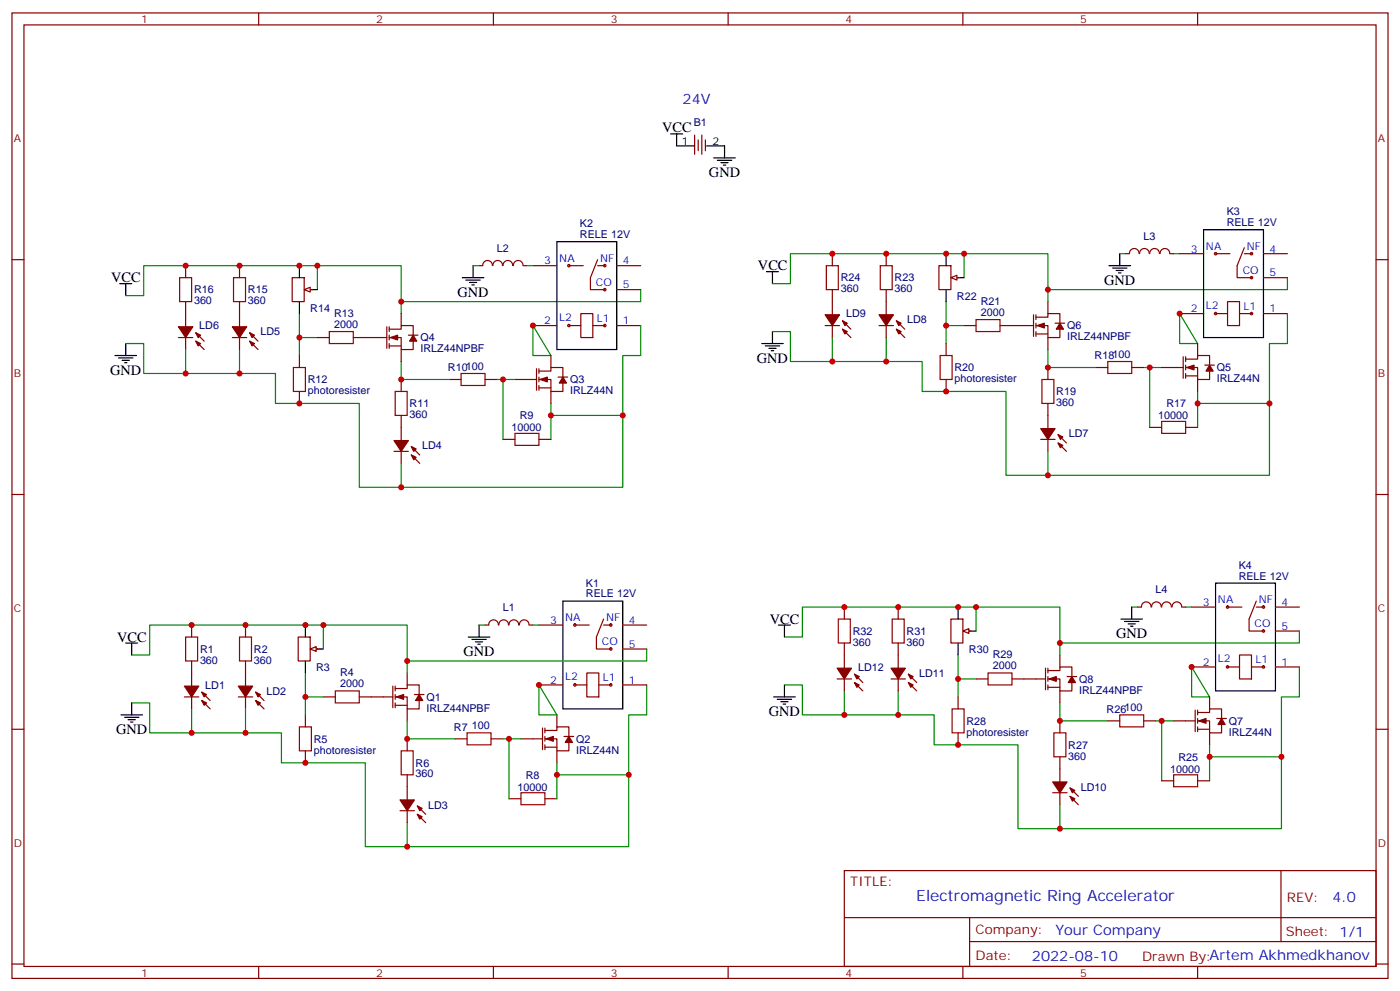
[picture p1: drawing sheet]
<svg xmlns="http://www.w3.org/2000/svg" width="412mm" height="292mm" viewBox="0 0 412 292" stroke-linecap="round" stroke-linejoin="round" font-family="sans-serif">
<g fill="none" stroke="#870000" stroke-width=".35">
<path d="M3.5 3.8h405.4v284.3h-405.4zM7.1 7.3h398.2v277.3h-398.2zM76.2 3.8v3.5M145.3 3.8v3.5M214.5 3.8v3.5M283.6 3.8v3.5M352.8 3.8v3.5M3.5 76.5h3.6M405.3 76.5h3.6M3.5 145.6h3.6M405.3 145.6h3.6M56.4 184.1v3.5"/>
<path d="M56.4 194.7v3.5M72.3 184.1v3.5M72.3 194.7v3.5M87.8 187.6h3.6v7.1h-3.6zM92.1 191.1h1.7M3.5 214.8h3.6M405.3 214.8h3.6M248.7 256.4h156.6v28.2h-156.6zM377.3 256.4v20.9M248.7 270.2h156.5M285.6 277.3h119.6M285.6 270.2v14.2"/>
<path d="M3.5 283.9h3.6M76.2 284.6v3.5M145.3 284.6v3.5M214.5 284.6v3.5M283.6 284.6v3.5M352.8 284.6v3.5M405.3 283.9h3.6"/>
</g>
<path d="M54.7 187.6h3.5v7.1h-3.5zM70.6 187.6h3.5v7.1h-3.5z" fill="none" stroke="#900" stroke-width=".35"/>
<path d="M90 184.1v3.5M90 194.7v3.5M91.7 191.1h3.5" fill="none" stroke="#000" stroke-width=".35"/>
<path d="M91.4 191.1l1.7-.7v1.4z" fill="#f0f0f0" stroke="#870000" stroke-width=".35"/>
<path d="M97 97.6h7.1v3.6h-7.1zM86.4 108.2h3.6v7.1h-3.6zM116.4 115.3h3.5v7h-3.5zM135.8 110h7.1v3.5h-7.1zM151.7 127.6h7v3.6h-7zM88.2 214.1h3.5v7h-3.5zM98.8 203.5h7v3.5h-7zM137.6 215.8h7v3.6h-7zM118.2 221.1h3.5v7.1h-3.5zM153.5 233.5h7v3.5h-7z" fill="none" stroke="#900" stroke-width=".35"/>
<g fill="none" stroke="#870000" stroke-width=".35">
<path d="M141.1 78.2h1.1M142.2 78.2a1.41 1.41 0 0 1 1.4-1.5 1.41 1.41 0 0 1 1.4 1.5M145.2 78.2a1.41 1.41 0 0 1 1.4-1.5 1.41 1.41 0 0 1 1.4 1.5M148.2 78.2a1.41 1.41 0 0 1 1.4-1.5 1.41 1.41 0 0 1 1.4 1.5M151.2 78.2a1.41 1.41 0 0 1 1.4-1.5 1.41 1.41 0 0 1 1.4 1.5M154.2 78.2h1M157 78.2h7M167.6 78.2h4.2M176 76.5l-2.1 5.3v3.5h4.3M176 78.2h2.2M181.7 78.2h7M52.6 99.4h4.2"/>
<path d="M54.7 92.4v10.5M57.7 98l2.4 2.5M68.4 99.4h4.3M70.6 92.4v10.5M73.5 98l2.5 2.5M86.1 81.8h3.5v7h-3.5zM90.3 85.3h1.8M93.5 99.4h3.5M104.1 99.4h9.8M113.9 96.2v6.4M114.7 96.9h3.5v-1h3.5v2.8M114.7 99.4h3.5v3.5h3.5v-2.4"/>
<path d="M114.7 96.2v1.4M114.7 98.7v1.4M118.2 92.4v3.5M120.3 98.7h2.8M157 95.9h7M167.6 95.9h3.5M171.1 92.4h3.5v7h-3.5zM174.6 95.9h3.6M181.7 85.3h7M181.7 95.9h7M57.7 100.5l2.4 2.4M73.5 100.5l2.5 2.4"/>
<path d="M88.2 104.7v3.5M88.2 115.3v3.5M114.7 101.9h3.5M114.7 101.2v1.4M118.2 102.9v3.6M118.2 111.8v3.5M132.3 111.8h3.5M142.9 111.8h3.5M151.7 111.8h6.3M158 108.6v6.3M158.7 109.3h3.6v-1.1h3.5v2.9M158.7 111.8h3.6v3.5h3.5v-2.5"/>
<path d="M158.7 114.2h3.6M158.7 108.6v1.4M158.7 111.1v1.4M158.7 113.5v1.4M162.3 104.7v3.5M162.3 115.3v3.5M164.4 111.1h2.8M116.1 132.9h4.2M118.2 122.3v14.2M121.2 131.5l2.4 2.5M121.2 134l2.4 2.5M148.2 129.4h3.5"/>
<path d="M158.7 129.4h3.6M56.4 198.2v10.6M72.3 198.2v10.6M119.9 198.2v3.5M142.9 184.1h1M144 184.1a1.41 1.41 0 0 1 1.4-1.5 1.41 1.41 0 0 1 1.4 1.5M147 184.1a1.41 1.41 0 0 1 1.4-1.6 1.41 1.41 0 0 1 1.4 1.6M150 184.1a1.41 1.41 0 0 1 1.4-1.6 1.41 1.41 0 0 1 1.4 1.6M153 184.1a1.41 1.41 0 0 1 1.4-1.5 1.41 1.41 0 0 1 1.4 1.5M155.9 184.1h1.1M158.7 184.1h7.1M169.3 184.1h4.3"/>
<path d="M172.9 198.2h3.5v7h-3.5zM177.8 182.3l-2.1 5.3v3.5h4.2M177.8 184.1h2.1M183.4 184.1h7.1M183.4 191.1h7.1M54.3 205.2h4.3M59.4 203.8l2.5 2.5M59.4 206.3l2.5 2.5M70.2 205.2h4.2M75.3 203.8l2.5 2.5M75.3 206.3l2.5 2.5M90 210.5v3.6"/>
<path d="M95.2 205.2h3.6M105.8 205.2h9.9M115.7 202.1v6.3M116.4 202.8h3.5v-1.1h3.6v2.8M116.4 205.2h3.5v3.6h3.6v-2.5M116.4 207.7h3.5M116.4 202.1v1.4M116.4 204.5v1.5M116.4 207v1.4M119.9 208.8v3.5M119.9 217.6v3.5M122.1 204.5h2.8"/>
<path d="M134.1 217.6h3.5M144.6 217.6h3.6M153.5 217.6h6.3M158.7 201.7h7.1M159.8 214.4v6.4M160.5 215.1h3.5v-1h3.6v2.8M160.5 217.6h3.5v3.5h3.6v-2.4M160.5 214.4v1.4M160.5 216.9v1.4M160.5 219.4v1.4M164 210.5v3.6M166.2 216.9h2.8"/>
<path d="M169.3 201.7h3.6M176.4 201.7h3.5M183.4 201.7h7.1M90 221.1v3.5M117.8 238.8h4.3M119.9 228.2v14.1M122.9 237.4l2.5 2.4M122.9 239.8l2.5 2.5M149.9 235.2h3.6M160.5 220.1h3.5M160.5 235.2h3.5M164 221.1v3.5"/>
<circle cx="167.6" cy="78.2" r=".35"/>
<circle cx="178.2" cy="78.2" r=".35"/>
<circle cx="167.6" cy="95.9" r=".35"/>
<circle cx="178.2" cy="95.9" r=".35"/>
<circle cx="178.2" cy="85.3" r=".35"/>
<circle cx="169.3" cy="184.1" r=".35"/>
<circle cx="179.9" cy="191.1" r=".35"/>
<circle cx="179.9" cy="184.1" r=".35"/>
<circle cx="169.3" cy="201.7" r=".35"/>
<circle cx="179.9" cy="201.7" r=".35"/>
</g>
<g fill="none" stroke="#008700" stroke-width=".35">
<path d="M93.5 78.2h-51.2v8.9h-5.3M139.3 78.2h1.8M155.2 78.2h1.8M88.2 99.4h5.3M88.2 92.4v12.3M93.5 85.3v-7.1h24.7v14.2M157 95.9l5.3 8.8h-5.3zM188.7 85.3v3.5h-70.5M188.7 95.9v8.8h-5.3v17.6M37 101.2h5.3v8.8h12.4M54.7 102.9v7.1h26.4v8.8h24.7v24.7h12.4v-7M70.6 102.9v7.1"/>
<path d="M118.2 106.5v5.3h14.1M146.4 111.8h5.3M148.2 111.8v17.6M162.3 118.8v10.6M162.3 122.3h21.1v21.2h-65.2M90 198.2v12.3M95.2 191.1v-7h24.7v14.1M95.2 184.1h-51.1v8.8h-5.3M141.1 184.1h1.8M157 184.1h1.7M190.5 191.1v3.6h-70.6M38.8 207h5.3v8.8h12.3"/>
<path d="M56.4 208.8v7h26.5v8.8h24.7v24.7h12.3v-7M72.3 208.8v7M90 205.2h5.2M119.9 212.3v5.3h14.2M148.2 217.6h5.3M149.9 217.6v17.6M158.7 201.7l5.3 8.8h-5.3zM190.5 201.7v8.8h-5.3v17.7M164 228.2h21.2v21.1h-65.3M164 224.6v10.6"/>
</g>
<g fill="#870000" stroke="#870000" stroke-width=".35">
<path d="M116.8 205.2l2.1-.7v1.5z"/>
<path d="M123.5 204.5l1 1.8h-2.1z"/>
<path d="M160.9 217.6l2.1-.7v1.4z"/>
<path d="M167.6 216.9l1 1.8h-2.1z"/>
<path d="M59.4 203.8l1.4 .7-.7 .7z"/>
<path d="M59.4 206.3l1.4 .7-.7 .7z"/>
<path d="M54.3 202.1h4.3l-2.2 3.1z"/>
<path d="M75.3 203.8l1.4 .7-.7 .7z"/>
<path d="M75.3 206.3l1.4 .7-.7 .7z"/>
<path d="M70.2 202.1h4.2l-2.1 3.1z"/>
<path d="M122.9 237.4l1.4 .7-.7 .7z"/>
<path d="M122.9 239.8l1.4 .7-.7 .7z"/>
<path d="M117.8 235.6h4.3l-2.2 3.2z"/>
<path d="M121.2 131.5l1.4 .7-.7 .7z"/>
<path d="M121.2 134l1.4 .7-.7 .7z"/>
<path d="M116.1 129.8h4.2l-2.1 3.1z"/>
<path d="M73.5 98l1.5 .7-.8 .7z"/>
<path d="M73.5 100.5l1.5 .7-.8 .7z"/>
<path d="M68.4 96.2h4.3l-2.1 3.2z"/>
<path d="M57.7 98l1.4 .7-.7 .7z"/>
<path d="M57.7 100.5l1.4 .7-.7 .7z"/>
<path d="M52.6 96.2h4.2l-2.1 3.2z"/>
<path d="M159.1 111.8l2.1-.7v1.4z"/>
<path d="M165.8 111.1l1.1 1.7h-2.2z"/>
<path d="M115 99.4l2.1-.7v1.4z"/>
<path d="M121.7 98.7l1.1 1.8h-2.2z"/>
</g>
<g fill="none" stroke="#000" stroke-width=".35">
<path d="M88.2 78.2v3.6M139.3 78.2v3.6M164 71.2h17.7v31.7h-17.7zM35.3 83.5h3.5M37 83.5v3.6M88.2 88.8v3.6M90 85.3h3.5M136.2 81.8h6.3M137.2 82.5h4.3M138.3 83.2h2.1M139 83.9h.7M33.9 104.7h6.3"/>
<path d="M34.9 105.4h4.3M36 106.1h2.1M36.7 106.8h.7M37 101.2v3.5M165.8 177h17.6v31.8h-17.6zM37 189.4h3.6M38.8 189.4v3.5M137.9 187.6h6.4M139 188.3h4.2M140.1 189h2.1M140.8 189.7h.7M141.1 184.1v3.5"/>
<path d="M35.6 210.5h6.4M36.7 211.2h4.2M37.7 211.9h2.2M38.5 212.7h.7M38.8 207v3.5"/>
</g>
<path d="M89.6 85.3l1.8-.7v1.4z" fill="#f0f0f0" stroke="#870000" stroke-width=".35"/>
<path d="M52.9 81.8h3.5v7h-3.5zM68.8 81.8h3.5v7h-3.5zM287.5 94.1h7.1v3.5h-7.1zM276.9 104.7h3.6v7.1h-3.6zM306.9 111.8h3.5v7h-3.5zM326.3 106.5h7.1v3.5h-7.1zM342.2 124.1h7v3.5h-7z" fill="none" stroke="#900" stroke-width=".35"/>
<g fill="none" stroke="#870000" stroke-width=".35">
<path d="M54.7 78.2v3.6M70.6 78.2v3.6M276.6 78.2h3.5v7.1h-3.5zM331.6 74.7h1.1M332.7 74.7a1.41 1.41 0 0 1 1.4-1.5 1.41 1.41 0 0 1 1.4 1.5M335.7 74.7a1.41 1.41 0 0 1 1.4-1.5 1.41 1.41 0 0 1 1.4 1.5M338.7 74.7a1.41 1.41 0 0 1 1.4-1.5 1.41 1.41 0 0 1 1.4 1.5M341.7 74.7a1.41 1.41 0 0 1 1.4-1.5 1.41 1.41 0 0 1 1.4 1.5M344.7 74.7h1M347.5 74.7h7M358.1 74.7h4.2M366.5 73l-2.1 5.2v3.6h4.3"/>
<path d="M366.5 74.7h2.2M372.2 74.7h7M54.7 88.8v3.6M70.6 88.8v3.6M243.1 95.9h4.2M245.2 88.8v10.6M248.2 94.5l2.4 2.4M248.2 96.9l2.4 2.5M258.9 95.9h4.3M261.1 88.8v10.6M264 94.5l2.5 2.4M264 96.9l2.5 2.5"/>
<path d="M280.8 81.8h1.8M284 95.9h3.5M294.6 95.9h9.8M304.4 92.7v6.4M305.2 93.4h3.5v-1h3.5v2.8M305.2 95.9h3.5v3.5h3.5v-2.5M305.2 98.4h3.5M305.2 92.7v1.4M305.2 95.2v1.4M305.2 97.6v1.5M308.7 88.8v3.6M308.7 99.4v3.5"/>
<path d="M310.8 95.2h2.8M347.5 92.4h7M358.1 92.4h3.5M361.6 88.8h3.5v7.1h-3.5zM365.1 92.4h3.6M372.2 81.8h7M372.2 92.4h7M278.7 101.2v3.5M278.7 111.8v3.5M308.7 108.2v3.6M308.7 118.8v14.1M322.8 108.2h3.5"/>
<path d="M333.4 108.2h3.5M342.2 108.2h6.3M348.5 105.1v6.3M349.2 105.8h3.6v-1.1h3.5v2.8M349.2 108.2h3.6v3.6h3.5v-2.5M349.2 110.7h3.6M349.2 105.1v1.4M349.2 107.5v1.4M349.2 110v1.4M352.8 101.2v3.5M352.8 111.8v3.5M354.9 107.5h2.8"/>
<path d="M306.6 129.4h4.2M311.7 128l2.4 2.5M311.7 130.5l2.4 2.4M338.7 125.9h3.5M349.2 125.9h3.6"/>
<circle cx="358.1" cy="74.7" r=".35"/>
<circle cx="368.7" cy="74.7" r=".35"/>
<circle cx="358.1" cy="92.4" r=".35"/>
<circle cx="368.7" cy="92.4" r=".35"/>
<circle cx="368.7" cy="81.8" r=".35"/>
</g>
<g fill="none" stroke="#008700" stroke-width=".35">
<path d="M284 74.7h-51.2v8.8h-5.3M329.8 74.7h1.8M345.7 74.7h1.8M227.5 97.6h5.3v8.9h12.4M245.2 99.4v7.1h26.4v8.8h24.7v24.7h12.4v-7.1M261.1 99.4v7.1M278.7 95.9h5.3M278.7 88.8v12.4M284 81.8v-7.1h24.7v14.1M347.5 92.4l5.3 8.8h-5.3zM379.2 81.8v3.5h-70.5M379.2 92.4v8.8h-5.3v17.6"/>
<path d="M308.7 102.9v5.3h14.1M336.9 108.2h5.3M338.7 108.2v17.7M352.8 118.8h21.1v21.2h-65.2M352.8 115.3v10.6"/>
</g>
<g fill="none" stroke="#000" stroke-width=".35">
<path d="M278.7 74.7v3.5M326.7 78.2h6.3M327.7 79h4.3M328.8 79.7h2.1M329.8 74.7v3.5M354.5 67.7h17.7v31.7h-17.7zM225.8 80h3.5M227.5 80v3.5M227.5 97.6v3.6M278.7 85.3v3.5M280.5 81.8h3.5M329.5 80.4h.7"/>
<path d="M224.4 101.2h6.3M225.4 101.9h4.3M226.5 102.6h2.1M227.2 103.3h.7"/>
</g>
<g fill="#870000" stroke="#870000" stroke-width=".35">
<path d="M311.7 128l1.4 .7-.7 .7z"/>
<path d="M311.7 130.5l1.4 .7-.7 .7z"/>
<path d="M306.6 126.2h4.2l-2.1 3.2z"/>
<path d="M264 94.5l1.5 .7-.8 .7z"/>
<path d="M264 96.9l1.5 .8-.8 .7z"/>
<path d="M258.9 92.7h4.3l-2.1 3.2z"/>
<path d="M248.2 94.5l1.4 .7-.7 .7z"/>
<path d="M248.2 96.9l1.4 .8-.7 .7z"/>
<path d="M243.1 92.7h4.2l-2.1 3.2z"/>
<path d="M349.6 108.2l2.1-.7v1.4z"/>
<path d="M356.3 107.5l1.1 1.8h-2.2z"/>
<path d="M305.5 95.9l2.1-.7v1.4z"/>
<path d="M312.2 95.2l1.1 1.7h-2.2z"/>
</g>
<path d="M280.1 81.8l1.8-.7v1.4z" fill="#f0f0f0" stroke="#870000" stroke-width=".35"/>
<path d="M243.4 78.2h3.5v7.1h-3.5zM259.3 78.2h3.5v7.1h-3.5zM291 198.2h7.1v3.5h-7.1zM280.5 208.8h3.5v7h-3.5zM310.4 215.8h3.6v7.1h-3.6zM329.8 210.5h7.1v3.6h-7.1zM345.7 228.2h7.1v3.5h-7.1z" fill="none" stroke="#900" stroke-width=".35"/>
<g fill="none" stroke="#870000" stroke-width=".35">
<path d="M245.2 74.7v3.5M261.1 74.7v3.5M245.2 85.3v3.5M261.1 85.3v3.5M335.1 178.8h1.1M336.2 178.8a1.41 1.41 0 0 1 1.4-1.5 1.41 1.41 0 0 1 1.4 1.5M339.2 178.8a1.41 1.41 0 0 1 1.4-1.5 1.41 1.41 0 0 1 1.4 1.5M342.2 178.8a1.41 1.41 0 0 1 1.4-1.5 1.41 1.41 0 0 1 1.4 1.5M345.3 178.8a1.41 1.41 0 0 1 1.4-1.5 1.41 1.41 0 0 1 1.4 1.5M348.2 178.8h1M351 178.8h7.1M361.6 178.8h4.2"/>
<path d="M370.1 177l-2.2 5.3v3.5h4.3M370.1 178.8h2.1M375.7 178.8h7.1M246.6 200h4.2M248.7 192.9v10.6M251.7 198.5l2.5 2.5M262.5 200h4.2M264.6 192.9v10.6M267.6 198.5l2.4 2.5M280.1 182.3h3.5v7.1h-3.5zM284.3 185.8h1.8M287.5 200h3.5"/>
<path d="M298.1 200h9.9M308 196.8v6.3M308.7 197.5h3.5v-1.1h3.5v2.8M308.7 200h3.5v3.5h3.5v-2.5M308.7 196.8v1.4M308.7 199.2v1.5M312.2 192.9v3.5M314.3 199.2h2.8M351 196.4h7.1M361.6 196.4h3.5M365.1 192.9h3.6v7.1h-3.6zM368.7 196.4h3.5"/>
<path d="M375.7 185.8h7.1M375.7 196.4h7.1M251.7 201l2.5 2.5M267.6 201l2.4 2.5M282.2 205.2v3.6M282.2 215.8v3.6M308.7 202.4h3.5M308.7 201.7v1.4M312.2 203.5v3.5M312.2 212.3v3.5M326.3 212.3h3.5M336.9 212.3h3.5"/>
<path d="M345.7 212.3h6.4M352.1 209.1v6.4M352.8 209.8h3.5v-1h3.5v2.8M352.8 212.3h3.5v3.5h3.5v-2.4M352.8 214.8h3.5M352.8 209.1v1.4M352.8 211.6v1.4M352.8 214.1v1.4M356.3 205.2v3.6M356.3 215.8v3.6M358.4 211.6h2.8M310.1 233.5h4.2"/>
<path d="M312.2 222.9v14.1M315.2 232.1l2.5 2.4M315.2 234.5l2.5 2.5M342.2 229.9h3.5M352.8 229.9h3.5"/>
<circle cx="361.6" cy="178.8" r=".35"/>
<circle cx="372.2" cy="178.8" r=".35"/>
<circle cx="361.6" cy="196.4" r=".35"/>
<circle cx="372.2" cy="185.8" r=".35"/>
<circle cx="372.2" cy="196.4" r=".35"/>
</g>
<g fill="none" stroke="#008700" stroke-width=".35">
<path d="M287.5 178.8h-51.1v8.8h-5.3M333.4 178.8h1.7M349.2 178.8h1.8M282.2 200h5.3M282.2 192.9v12.3M287.5 185.8v-7h24.7v14.1M351 196.4l5.3 8.8h-5.3zM382.8 185.8v3.6h-70.6M382.8 196.4v8.8h-5.3v17.7M231.1 201.7h5.3v8.8h12.3M248.7 203.5v7h26.5v8.9h24.7v24.7h12.3v-7.1M264.6 203.5v7"/>
<path d="M312.2 207v5.3h14.1M340.4 212.3h5.3M342.2 212.3v17.6M356.3 219.4v10.5M356.3 222.9h21.2v21.2h-65.3"/>
</g>
<g fill="none" stroke="#000" stroke-width=".35">
<path d="M282.2 178.8v3.5M333.4 178.8v3.5M358.1 171.7h17.6v31.8h-17.6zM229.3 184.1h3.5M231.1 184.1v3.5M282.2 189.4v3.5M284 185.8h3.5M330.2 182.3h6.3M331.3 183h4.2M332.3 183.7h2.1M333 184.4h.7M227.9 205.2h6.3"/>
<path d="M229 206h4.2M230 206.7h2.1M230.7 207.4h.7M231.1 201.7v3.5"/>
</g>
<g fill="#870000" stroke="#870000" stroke-width=".35">
<path d="M315.2 232.1l1.4 .7-.7 .7z"/>
<path d="M315.2 234.5l1.4 .7-.7 .7z"/>
<path d="M310.1 230.3h4.2l-2.1 3.2z"/>
<path d="M267.6 198.5l1.4 .8-.7 .7z"/>
<path d="M267.6 201l1.4 .7-.7 .7z"/>
<path d="M262.5 196.8h4.2l-2.1 3.2z"/>
<path d="M251.7 198.5l1.4 .8-.7 .7z"/>
<path d="M251.7 201l1.4 .7-.7 .7z"/>
<path d="M246.6 196.8h4.2l-2.1 3.2z"/>
<path d="M353.1 212.3l2.1-.7v1.4z"/>
<path d="M359.8 211.6l1.1 1.8h-2.1z"/>
<path d="M309 200l2.1-.8v1.5z"/>
<path d="M315.7 199.2l1.1 1.8h-2.1z"/>
</g>
<path d="M283.6 185.8l1.8-.7v1.4z" fill="#f0f0f0" stroke="#870000" stroke-width=".35"/>
<path d="M246.9 182.3h3.6v7.1h-3.6zM262.8 182.3h3.5v7.1h-3.5z" fill="none" stroke="#900" stroke-width=".35"/>
<path d="M204.6 39.8v5.6M206.7 39.8v5.6M205.7 41.2v3.2M207.8 41.2v3.2M248.7 178.8v3.5M264.6 178.8v3.5M248.7 189.4v3.5M264.6 189.4v3.5" fill="none" stroke="#870000" stroke-width=".35"/>
<path d="M197.6 39.4h3.5M199.3 39.4v3.6h5.3M208.1 43h5.3v3.5M210.3 46.5h6.3M211.3 47.2h4.2M212.4 47.9h2.1M213.1 48.6h.7" fill="none" stroke="#000" stroke-width=".35"/>
<g fill="#c00">
<circle cx="90" cy="205.2" r=".88"/>
<circle cx="90" cy="224.6" r=".88"/>
<circle cx="119.9" cy="217.6" r=".88"/>
<circle cx="149.9" cy="217.6" r=".88"/>
<circle cx="72.3" cy="215.8" r=".88"/>
<circle cx="164" cy="228.2" r=".88"/>
<circle cx="119.9" cy="249.3" r=".88"/>
<circle cx="95.3" cy="184.1" r=".88"/>
<circle cx="90" cy="184.1" r=".88"/>
<circle cx="72.3" cy="184.1" r=".88"/>
<circle cx="56.4" cy="184.1" r=".88"/>
<circle cx="56.4" cy="215.8" r=".88"/>
<circle cx="185.2" cy="228.2" r=".88"/>
<circle cx="158.8" cy="201.7" r=".88"/>
<circle cx="119.9" cy="194.7" r=".88"/>
<circle cx="118.2" cy="88.8" r=".88"/>
<circle cx="157" cy="95.9" r=".88"/>
<circle cx="183.4" cy="122.3" r=".88"/>
<circle cx="54.7" cy="110" r=".88"/>
<circle cx="54.7" cy="78.2" r=".88"/>
<circle cx="70.6" cy="78.2" r=".88"/>
<circle cx="88.2" cy="78.2" r=".88"/>
<circle cx="93.5" cy="78.2" r=".88"/>
<circle cx="162.3" cy="122.3" r=".88"/>
<circle cx="70.6" cy="110" r=".88"/>
<circle cx="148.2" cy="111.8" r=".88"/>
<circle cx="118.2" cy="111.8" r=".88"/>
<circle cx="88.2" cy="118.8" r=".88"/>
<circle cx="88.2" cy="99.4" r=".88"/>
<circle cx="308.7" cy="85.3" r=".88"/>
<circle cx="347.5" cy="92.4" r=".88"/>
<circle cx="373.9" cy="118.8" r=".88"/>
<circle cx="245.2" cy="106.5" r=".88"/>
<circle cx="245.2" cy="74.7" r=".88"/>
<circle cx="261.1" cy="74.7" r=".88"/>
<circle cx="278.7" cy="74.7" r=".88"/>
<circle cx="284" cy="74.7" r=".88"/>
<circle cx="308.7" cy="140" r=".88"/>
<circle cx="352.8" cy="118.8" r=".88"/>
<circle cx="261.1" cy="106.5" r=".88"/>
<circle cx="338.7" cy="108.2" r=".88"/>
<circle cx="308.7" cy="108.2" r=".88"/>
<circle cx="278.7" cy="115.3" r=".88"/>
<circle cx="278.7" cy="95.9" r=".88"/>
<circle cx="312.2" cy="189.4" r=".88"/>
<circle cx="351" cy="196.4" r=".88"/>
<circle cx="377.5" cy="222.9" r=".88"/>
<circle cx="248.7" cy="210.5" r=".88"/>
<circle cx="248.7" cy="178.8" r=".88"/>
<circle cx="264.6" cy="178.8" r=".88"/>
<circle cx="282.2" cy="178.8" r=".88"/>
<circle cx="287.5" cy="178.8" r=".88"/>
<circle cx="312.2" cy="244.1" r=".88"/>
<circle cx="356.3" cy="222.9" r=".88"/>
<circle cx="264.6" cy="210.5" r=".88"/>
<circle cx="342.2" cy="212.3" r=".88"/>
<circle cx="312.2" cy="212.3" r=".88"/>
<circle cx="282.2" cy="219.4" r=".88"/>
<circle cx="282.2" cy="200" r=".88"/>
<circle cx="118.2" cy="143.5" r=".88"/>
</g>
<text font-size="4.6" fill="#00f" x="269.9" y="265.2">Electromagnetic Ring Accelerator</text>
<g font-size="4.2" fill="#00f">
<text x="201.1" y="30.6">24V</text>
<text x="392.5" y="265.7">4.0</text>
<text x="310.9" y="275.2">Your Company</text>
<text x="304" y="283">2022-08-10</text>
</g>
<g font-size="4.2">
<text x="195.1" y="38.7">VCC</text>
<text x="208.8" y="52.1">GND</text>
<text x="32.8" y="83.2">VCC</text>
<text x="223.3" y="79.7">VCC</text>
<text x="325.3" y="83.9">GND</text>
<text x="134.8" y="87.4">GND</text>
<text x="223" y="106.8">GND</text>
<text x="32.5" y="110.3">GND</text>
<text x="226.8" y="183.7">VCC</text>
<text x="34.5" y="189">VCC</text>
<text x="328.8" y="188">GND</text>
<text x="136.5" y="193.3">GND</text>
<text x="226.5" y="210.9">GND</text>
<text x="34.2" y="216.2">GND</text>
</g>
<g font-size="3.9" fill="#800">
<text x="250.5" y="261">TITLE:</text>
<text x="379.1" y="265.7">REV:</text>
<text x="287.4" y="275.2">Company:</text>
<text x="378.7" y="275.8">Sheet: 1/1</text>
<text x="287.4" y="282.9">Date:</text>
<text x="336.4" y="282.9">Draw</text>
<text x="346.6" y="282.9">n By:Artem Akhmedkhanov</text>
</g>
<g font-size="3.2" fill="#800">
<text x="41.6" y="6.8">1</text>
<text x="110.8" y="6.8">2</text>
<text x="179.9" y="6.8">3</text>
<text x="249.1" y="6.8">4</text>
<text x="318.2" y="6.8">5</text>
<text x="4.1" y="41.9">A</text>
<text x="405.9" y="41.9">A</text>
<text x="4.1" y="111.1">B</text>
<text x="405.9" y="111.1">B</text>
<text x="4.1" y="180.2">C</text>
<text x="405.9" y="180.2">C</text>
<text x="4.1" y="249.3">D</text>
<text x="405.9" y="249.3">D</text>
<text x="41.6" y="287.6">1</text>
<text x="110.8" y="287.6">2</text>
<text x="179.9" y="287.6">3</text>
<text x="249.1" y="287.6">4</text>
<text x="318.2" y="287.6">5</text>
</g>
<g font-size="3.2" fill="#000080">
<text x="204.4" y="37">B1</text>
<text x="361.3" y="63.4">K3</text>
<text x="170.8" y="70.1">RELE 12V</text>
<text x="170.8" y="66.9">K2</text>
<text x="336.8" y="70.6">L3</text>
<text x="361.3" y="66.6">RELE 12V</text>
<text x="146.3" y="74.1">L2</text>
<text x="247.6" y="82.9">R24</text>
<text x="263.5" y="82.9">R23</text>
<text x="57.1" y="89.6">360</text>
<text x="57.1" y="86.4">R16</text>
<text x="73" y="89.6">360</text>
<text x="73" y="86.4">R15</text>
<text x="247.6" y="86.1">360</text>
<text x="263.5" y="86.1">360</text>
<text x="281.9" y="88.2">R22</text>
<text x="288.9" y="89.8">R21</text>
<text x="91.4" y="91.8">R14</text>
<text x="98.4" y="93.4">R13</text>
<text x="249.2" y="93.5">LD9</text>
<text x="267.2" y="95.3">LD8</text>
<text x="288.9" y="93.1">2000</text>
<text x="58.7" y="97">LD6</text>
<text x="76.7" y="98.8">LD5</text>
<text x="98.4" y="96.6">2000</text>
<text x="123.8" y="100.5">Q4</text>
<text x="314.3" y="100.2">IRLZ44NPBF</text>
<text x="314.3" y="97">Q6</text>
<text x="123.8" y="103.7">IRLZ44NPBF</text>
<text x="322.5" y="105.9">R18100</text>
<text x="90.7" y="112.9">R12</text>
<text x="132" y="109.4">R10100</text>
<text x="167.9" y="112.9">Q3</text>
<text x="281.2" y="112.6">photoresister</text>
<text x="281.2" y="109.3">R20</text>
<text x="358.4" y="112.6">IRLZ44N</text>
<text x="358.4" y="109.3">Q5</text>
<text x="90.7" y="116.1">photoresister</text>
<text x="120.6" y="119.9">R11</text>
<text x="167.9" y="116.1">IRLZ44N</text>
<text x="311.1" y="119.6">360</text>
<text x="311.1" y="116.4">R19</text>
<text x="343.6" y="120">R17</text>
<text x="120.6" y="123.1">360</text>
<text x="153.1" y="123.5">R9</text>
<text x="341.1" y="123.5">10000</text>
<text x="150.6" y="127">10000</text>
<text x="314.8" y="128.8">LD7</text>
<text x="124.3" y="132.3">LD4</text>
<text x="364.9" y="167.4">K4</text>
<text x="172.6" y="172.7">K1</text>
<text x="364.9" y="170.7">RELE 12V</text>
<text x="148.1" y="179.9">L1</text>
<text x="172.6" y="176">RELE 12V</text>
<text x="340.4" y="174.6">L4</text>
<text x="251.2" y="190.2">360</text>
<text x="251.2" y="187">R32</text>
<text x="267.1" y="190.2">360</text>
<text x="267.1" y="187">R31</text>
<text x="58.9" y="195.5">360</text>
<text x="58.9" y="192.2">R1</text>
<text x="74.8" y="195.5">360</text>
<text x="74.8" y="192.2">R2</text>
<text x="93.1" y="197.6">R3</text>
<text x="252.7" y="197.6">LD12</text>
<text x="285.4" y="192.3">R30</text>
<text x="292.5" y="197.1">2000</text>
<text x="292.5" y="193.9">R29</text>
<text x="60.5" y="202.9">LD1</text>
<text x="100.2" y="202.4">2000</text>
<text x="100.2" y="199.2">R4</text>
<text x="270.7" y="199.3">LD11</text>
<text x="317.9" y="201.1">Q8</text>
<text x="78.5" y="204.6">LD2</text>
<text x="125.6" y="209.6">IRLZ44NPBF</text>
<text x="125.6" y="206.4">Q1</text>
<text x="317.9" y="204.3">IRLZ44NPBF</text>
<text x="326" y="209.9">R26100</text>
<text x="133.7" y="215.2">R7</text>
<text x="139" y="214.8">100</text>
<text x="284.7" y="213.4">R28</text>
<text x="361.9" y="213.4">Q7</text>
<text x="92.4" y="221.9">photoresister</text>
<text x="92.4" y="218.7">R5</text>
<text x="169.7" y="221.9">IRLZ44N</text>
<text x="169.7" y="218.7">Q2</text>
<text x="284.7" y="216.6">photoresister</text>
<text x="314.7" y="220.5">R27</text>
<text x="361.9" y="216.6">IRLZ44N</text>
<text x="122.4" y="225.8">R6</text>
<text x="314.7" y="223.7">360</text>
<text x="344.7" y="227.6">10000</text>
<text x="347.1" y="224">R25</text>
<text x="122.4" y="229">360</text>
<text x="152.4" y="232.9">10000</text>
<text x="154.9" y="229.3">R8</text>
<text x="318.4" y="232.9">LD10</text>
<text x="126.1" y="238.1">LD3</text>
</g>
<g font-size="3.2">
<text x="200.8" y="42.6">1</text>
<text x="209.9" y="42.6">2</text>
</g>
<g font-size="3.2" fill="#00f">
<text x="160.3" y="77.9">3</text>
<text x="164.7" y="77.2">NA</text>
<text x="176.8" y="77.2">NF</text>
<text x="183.4" y="77.9">4</text>
<text x="350.8" y="74.4">3</text>
<text x="355.2" y="73.7">NA</text>
<text x="367.3" y="73.7">NF</text>
<text x="373.9" y="74.4">4</text>
<text x="366.1" y="80.7">CO</text>
<text x="373.9" y="81.4">5</text>
<text x="175.6" y="84.2">CO</text>
<text x="183.4" y="84.9">5</text>
<text x="160.3" y="95.5">2</text>
<text x="164.7" y="94.5">L2</text>
<text x="175.8" y="94.8">L1</text>
<text x="183.4" y="95.5">1</text>
<text x="350.8" y="92">2</text>
<text x="355.2" y="90.9">L2</text>
<text x="366.3" y="91.3">L1</text>
<text x="373.9" y="92">1</text>
<text x="354.3" y="178.4">3</text>
<text x="358.8" y="177.7">NA</text>
<text x="370.8" y="177.7">NF</text>
<text x="377.5" y="178.4">4</text>
<text x="162" y="183.7">3</text>
<text x="166.5" y="183">NA</text>
<text x="178.5" y="183">NF</text>
<text x="185.2" y="183.7">4</text>
<text x="369.6" y="184.8">CO</text>
<text x="377.5" y="185.5">5</text>
<text x="177.3" y="190.1">CO</text>
<text x="185.2" y="190.8">5</text>
<text x="354.3" y="196.1">2</text>
<text x="358.8" y="195">L2</text>
<text x="369.8" y="195.4">L1</text>
<text x="377.5" y="196.1">1</text>
<text x="162" y="201.4">2</text>
<text x="166.5" y="200.3">L2</text>
<text x="177.5" y="200.7">L1</text>
<text x="185.2" y="201.4">1</text>
</g>
</svg>
